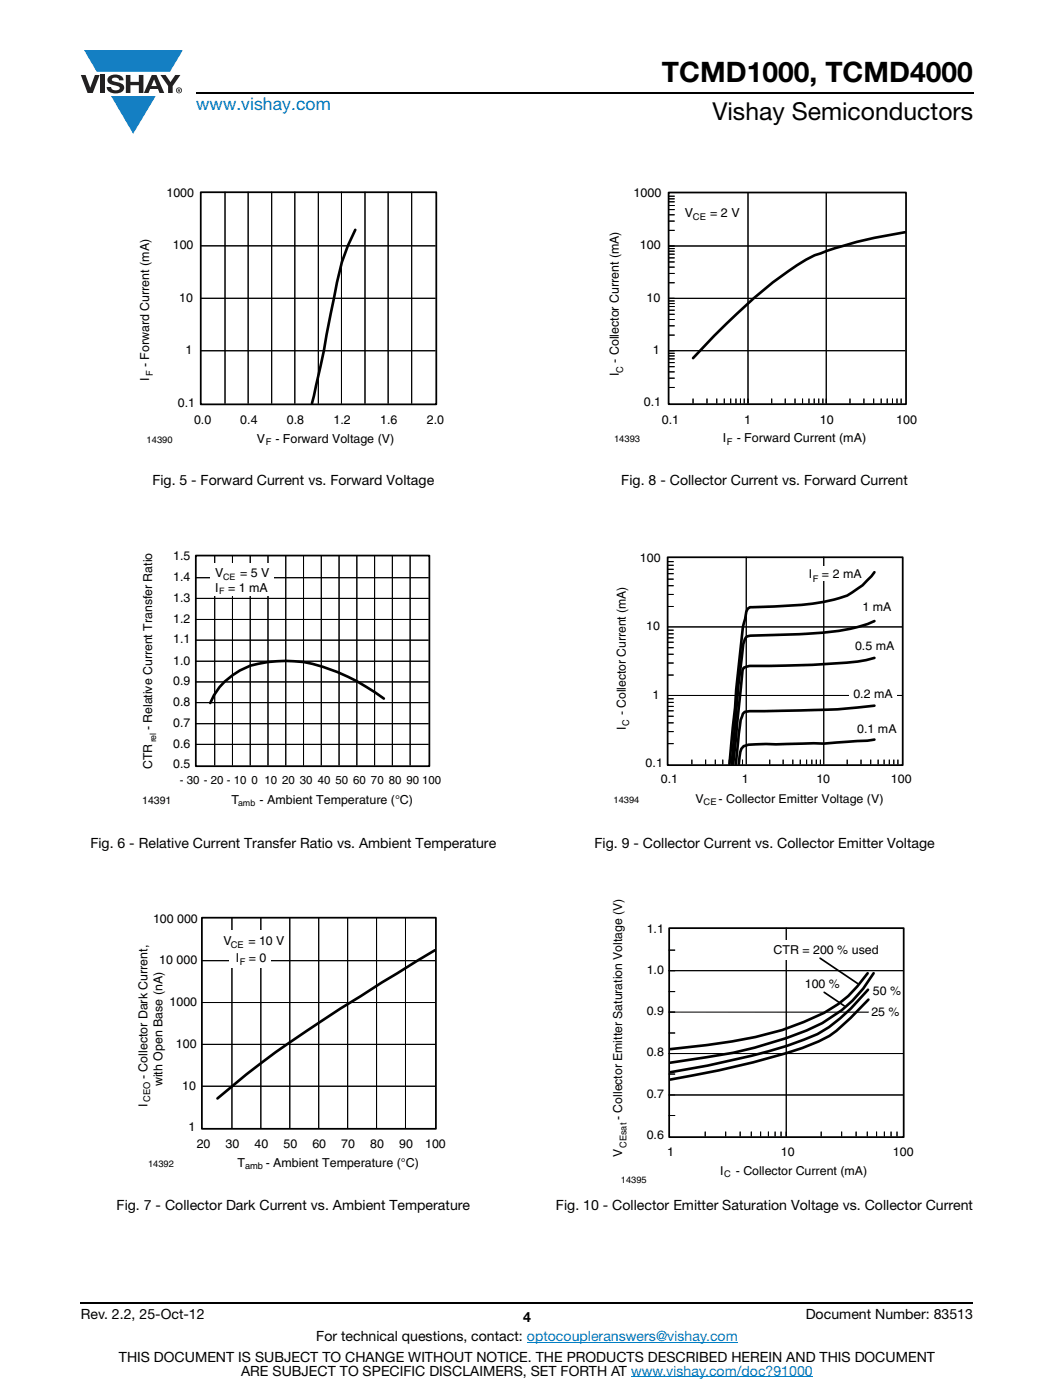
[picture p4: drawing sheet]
<svg xmlns="http://www.w3.org/2000/svg" width="210mm" height="279mm" viewBox="0 0 210 279" stroke-linecap="round" stroke-linejoin="round" font-family="sans-serif">
<g fill="#147fc3">
<path d="M16.8 10h19.7l-2.6 4.3h-1.1h-13.5z"/>
<path d="M22.2 19.2h8.9l-4.5 7.5z"/>
</g>
<g fill="#231f20">
<path d="M16.1 15h1l.9 2.5 .9-2.5h1l-1.4 3.6h-1z"/>
<path d="M20 15h.9v3.6h-.9z"/>
<path d="M21.8 15.3a2.1 2.1 0 0 1 2.7 .3l.1 .4h-.8a.79 .79 0 0 0-.7-.5 .79 .79 0 0 0-.8 .4l.2 .3 1 .2a1.08 1.08 0 0 1 1.3 1 1.08 1.08 0 0 1-1.1 1.2 1.73 1.73 0 0 1-2.4-1.2h.9a.96 .96 0 0 0 .8 .6 .96 .96 0 0 0 .9-.4 1.31 1.31 0 0 0-1.2-.6 1.03 1.03 0 0 1-1.1-.6 1.03 1.03 0 0 1 .2-1.1z"/>
<path d="M25.1 15h.9v1.3h1.7v-1.3h.9v3.6h-.9v-1.6h-1.7v1.6h-.9z"/>
<path d="M32 15h1l1 1.4 1-1.4h1l-1.6 2.2v1.4h-.9v-1.4z"/>
<path d="M30.7 15.9l.6 1.3h-1.1zM30.3 15l-1.6 3.6h.9l.4-.8h1.5l.3 .8h1l-1.6-3.6z"/>
<path d="M35.3 18a.46 .46 0 0 1 .9 0 .46 .46 0 0 1-.9 0zM35.1 18a.6 .6 0 0 0 1.2 0 .6 .6 0 0 0-1.2 0z"/>
<path d="M35.6 17.8h.2v.2h-.2zM35.5 17.7v.7h.1v-.3l.4 .3-.2-.3 .2-.2-.1-.2z"/>
</g>
<path d="M39.1 18.6h155M16.1 260h178" fill="none" stroke="#000" stroke-width=".36"/>
<path d="M105.1 267.9h42.1M125.9 274.8h36.3" fill="none" stroke="#007ec4" stroke-width=".2"/>
<path d="M27.6 37.1h61v52.1h-61z" fill="#fff"/>
<path d="M44.9 38.3v42.2M49.5 38.3v42.2M54.2 38.3v42.2M58.8 38.3v42.2M63.5 38.3v42.2M68.1 38.3v42.2M72.8 38.3v42.2M77.4 38.3v42.2M82.1 38.3v42.2M40 59.5h46.9M40 49.1h46.9M40 70h46.9" fill="none" stroke="#000" stroke-width=".2"/>
<path d="M70.9 45.9a40.3 40.3 0 0 0-4.3 13.6l-2 10.4-2.4 10.6" fill="none" stroke="#000" stroke-width=".53"/>
<path d="M40 38.4h47v42.3h-47z" fill="none" stroke="#000" stroke-width=".35"/>
<path d="M28.2 109.7h59.8v51.6h-59.8z" fill="#fff"/>
<g fill="none" stroke="#000" stroke-width=".2">
<path d="M42.8 110.8v42M46.4 110.8v42M49.9 110.8v42M53.5 110.8v42M57 110.8v42M60.6 110.8l-.1 42M64.1 110.8v42M67.6 110.8v42M71.2 110.8v42M74.7 110.8v42M78.3 110.8v42M81.8 110.8v42"/>
<path d="M85.5 119.4h-46.5M85.5 115.3h-46.5M85.5 136.1h-46.5M85.5 132h-46.5M85.5 127.8h-46.5M85.5 123.6h-46.5M85.5 148.6h-46.5M85.5 144.4h-46.5M85.5 140.2h-46.5"/>
</g>
<path d="M76.6 139.4a39.5 39.5 0 0 0-16.1-7.3 27.8 27.8 0 0 0-10.6 .8 13.3 13.3 0 0 0-8 7.4" fill="none" stroke="#000" stroke-width=".53"/>
<path d="M39.1 110.9h46.6v42h-46.6z" fill="none" stroke="#000" stroke-width=".35"/>
<g fill="#fff">
<path d="M41.9 112.5h12.6v6.4h-12.6z"/>
<path d="M27.3 182h61.6v51.7h-61.6z"/>
</g>
<path d="M40.2 191.7h46.6M46.3 183.1v42M52 183.1v42M57.8 183.1v42M63.6 183.1v42M69.3 183.1v42M75.1 183.1v42M80.9 183.1v42M40.2 216.8h46.6M40.2 208.4h46.6M40.2 200.1h46.6" fill="none" stroke="#000" stroke-width=".2"/>
<path d="M86.7 189.7l-7.4 4.5a353.6 353.6 0 0 0-27.3 18l-8.6 7" fill="none" stroke="#000" stroke-width=".53"/>
<path d="M40.3 183.1h46.7v42.2h-46.7z" fill="none" stroke="#000" stroke-width=".35"/>
<g fill="#fff">
<path d="M45.7 185.7h8.3v7.5h-8.3z"/>
<path d="M121.3 37.2h61.6v52h-61.6z"/>
</g>
<g fill="#000">
<path d="M133.3 39.7h1.3zM133.3 39.2h1.3zM133.3 59.5h1.3zM133.3 49.1h1.3zM133.3 56.4h1.3zM133.3 54.6h1.3zM133.3 53.3h1.3zM133.3 52.3h1.3zM133.3 51.5h1.3zM133.3 50.7h1.3zM133.3 50.1h1.3zM133.3 49.6h1.3z"/>
<path d="M133.3 46h1.3zM133.3 44.1h1.3zM133.3 42.9h1.3zM133.3 41.8h1.3zM133.3 41h1.3zM133.3 40.3h1.3zM133.3 70h1.3zM133.3 77.3h1.3zM133.3 75.5h1.3zM133.3 74.2h1.3zM133.3 73.2h1.3zM133.3 72.4h1.3z"/>
<path d="M133.3 71.6h1.3zM133.3 71h1.3zM133.3 70.5h1.3zM133.3 66.9h1.3zM133.3 65h1.3zM133.3 63.8h1.3zM133.3 62.7h1.3zM133.3 61.9h1.3zM133.3 61.2h1.3zM133.3 60.6h1.3zM133.3 60.1h1.3zM138.3 79.6v.9z"/>
<path d="M141 79.6v.9zM143 79.6v.9zM144.5 79.6v.9zM145.8 79.6v.9zM146.8 79.6v.9zM147.7 79.6v.9zM148.5 79.6v.9zM149.2 79.6v.9zM153.9 79.6v.9zM156.6 79.6v.9zM158.6 79.6v.9zM160.1 79.6v.9z"/>
<path d="M161.4 79.6v.9zM162.4 79.6v.9zM163.3 79.6v.9zM164.2 79.6v.9zM164.8 79.6v.9zM169.6 79.6v.9zM172.3 79.6v.9zM174.3 79.6v.9zM175.8 79.6v.9zM177 79.6v.9zM178 79.6v.9zM178.9 79.6v.9z"/>
<path d="M179.8 79.6v.9z"/>
</g>
<g fill="none" stroke="#000" stroke-width=".2">
<path d="M133.3 39.7h1.3M133.3 39.2h1.3M149.2 38.3v42.2M164.8 38.3v42.2M133.3 59.5h47.3M133.3 49.1h47.3M133.3 56.4h1.3M133.3 54.6h1.3M133.3 53.3h1.3M133.3 52.3h1.3M133.3 51.5h1.3M133.3 50.7h1.3"/>
<path d="M133.3 50.1h1.3M133.3 49.6h1.3M133.3 46h1.3M133.3 44.1h1.3M133.3 42.9h1.3M133.3 41.8h1.3M133.3 41h1.3M133.3 40.3h1.3M133.3 70h47.3M133.3 77.3h1.3M133.3 75.5h1.3M133.3 74.2h1.3"/>
<path d="M133.3 73.2h1.3M133.3 72.4h1.3M133.3 71.6h1.3M133.3 71h1.3M133.3 70.5h1.3M133.3 66.9h1.3M133.3 65h1.3M133.3 63.8h1.3M133.3 62.7h1.3M133.3 61.9h1.3M133.3 61.2h1.3M133.3 60.6h1.3"/>
<path d="M133.3 60.1h1.3M138.3 79.6v.9M141 79.6v.9M143 79.6v.9M144.5 79.6v.9M145.8 79.6v.9M146.8 79.6v.9M147.7 79.6v.9M148.5 79.6v.9M153.9 79.6v.9M156.6 79.6v.9M158.6 79.6v.9"/>
<path d="M160.1 79.6v.9M161.4 79.6v.9M162.4 79.6v.9M163.3 79.6v.9M164.2 79.6v.9M169.6 79.6v.9M172.3 79.6v.9M174.3 79.6v.9M175.8 79.6v.9M177 79.6v.9M178 79.6v.9M178.9 79.6v.9"/>
<path d="M179.8 79.6v.9"/>
</g>
<path d="M180.5 46.4a93.1 93.1 0 0 0-18 4.5 66.5 66.5 0 0 0-15.5 11.8l-4.5 4.3-4.2 4.5" fill="none" stroke="#000" stroke-width=".53"/>
<path d="M133.4 38.4h47.3v42.3h-47.3z" fill="none" stroke="#000" stroke-width=".35"/>
<path d="M122.4 110h59.5v51h-59.5z" fill="#fff"/>
<g fill="#000">
<path d="M133.1 118.6h1.3zM133.1 116.9h1.3zM133.1 115.6h1.3zM133.1 114.5h1.3zM133.1 113.6h1.3zM133.1 112.8h1.3zM133.1 112.1h1.3zM133.1 139.5h1.3zM133.1 134.7h1.3zM133.1 132.3h1.3zM133.1 130.6h1.3zM133.1 129.3h1.3z"/>
<path d="M133.1 128.2h1.3zM133.1 127.3h1.3zM133.1 126.5h1.3zM133.1 125.8h1.3zM133.1 121h1.3zM133.1 148.4h1.3zM133.1 146h1.3zM133.1 144.3h1.3zM133.1 142.9h1.3zM133.1 141.9h1.3zM133.1 141h1.3zM133.1 140.2h1.3z"/>
<path d="M138 151.6v1zM140.8 151.6v1zM142.7 151.6v1zM144.2 151.6v1zM145.4 151.6v1zM147.4 151.6v1zM148.1 151.6v1zM153.5 151.6v1zM156.2 151.6v1zM158.2 151.6v1zM159.6 151.6v1zM160.9 151.6v1z"/>
<path d="M161.9 151.6v1zM162.8 151.6v1zM163.7 151.6v1zM169 151.6v1zM171.8 151.6v1zM173.7 151.6v1zM175.2 151.6v1zM176.4 151.6v1zM177.4 151.6v1zM178.3 151.6v1zM179.1 151.6v1z"/>
</g>
<g fill="none" stroke="#000" stroke-width=".2">
<path d="M133.1 118.6h1.3M133.1 116.9h1.3M133.1 115.6h1.3M133.1 114.5h1.3M133.1 113.6h1.3M133.1 112.8h1.3M133.1 112.1h1.3M148.9 111.1v41.5M164.3 111.1v41.5M133.1 139.5h1.3M133.1 134.7h1.3M133.1 132.3h1.3"/>
<path d="M133.1 130.6h1.3M133.1 129.3h1.3M133.1 128.2h1.3M133.1 127.3h1.3M133.1 126.5h1.3M133.1 125.8h1.3M133.1 121h1.3M133.1 138.8h46.8M133.1 125.1h46.8M133.1 148.4h1.3M133.1 146h1.3M133.1 144.3h1.3"/>
<path d="M133.1 142.9h1.3M133.1 141.9h1.3M133.1 141h1.3M133.1 140.2h1.3M138 151.6v1M140.8 151.6v1M142.7 151.6v1M144.2 151.6v1M148.1 151.6v1M153.5 151.6v1M156.2 151.6v1M158.2 151.6v1"/>
<path d="M159.6 151.6v1M160.9 151.6v1M161.9 151.6v1M162.8 151.6v1M163.7 151.6v1M169 151.6v1M171.8 151.6v1M173.7 151.6v1M175.2 151.6v1M176.4 151.6v1M177.4 151.6v1M178.3 151.6v1"/>
<path d="M179.1 151.6v1"/>
</g>
<path d="M174.4 114.2a13.5 13.5 0 0 1-7 5.2 64.2 64.2 0 0 1-15.9 1.7l-1.4 .1a1.05 1.05 0 0 0-1.2 .9l-.7 3-1.3 12.5-1.4 14.9M174.4 131.3l-1.6 .4a164.5 164.5 0 0 1-23.3 1.2l-1.2 .4-.2 .5-1.8 18.7M174.4 123.9a39.5 39.5 0 0 1-13.8 2.6l-10.9 .4-.7 .1a2.83 2.83 0 0 0-.8 2.2l-.9 7.5-1.3 15.8M174.4 147.6a211.4 211.4 0 0 1-19.6 1h-5.5l-1 .3-.4 .5-.2 .7-.3 2.4M174.4 140.8a179.1 179.1 0 0 1-21.9 1.1h-3l-.9 .2-.4 .3-.4 1.3-1 8.8" fill="none" stroke="#000" stroke-width=".53"/>
<path d="M133.2 111.2h46.9v41.5h-46.9z" fill="none" stroke="#000" stroke-width=".35"/>
<g fill="#fff">
<path d="M170.6 119.4h7.3v2.9h-7.3z"/>
<path d="M169.1 127.2h9.3v2.9h-9.3z"/>
<path d="M169.4 136.9h9.4v2.9h-9.4z"/>
<path d="M169.5 143.9h9.3v2.9h-9.3z"/>
<path d="M159.9 113h11.9v2.9h-11.9z"/>
<path d="M122 179.3h60.2v57.1h-60.2z"/>
</g>
<g fill="#000">
<path d="M133.4 193.7h1.3zM133.4 197.9h1.3zM133.4 189.6h1.3zM133.4 218.5h1.3zM133.4 210.3h1.3zM133.4 202h1.3zM133.4 214.4h1.3zM133.4 206.2h1.3zM133.4 222.6h1.3zM140.7 225.8v1zM144.8 225.8v1zM147.7 225.8v1z"/>
<path d="M149.9 225.8v1zM151.7 225.8v1zM153.3 225.8v1zM154.6 225.8v1zM155.8 225.8v1zM156.8 225.8v1zM163.8 225.8v1zM167.9 225.8v1zM170.8 225.8v1zM173 225.8v1zM174.9 225.8v1zM176.4 225.8v1z"/>
<path d="M177.8 225.8v1zM178.9 225.8v1z"/>
</g>
<g fill="none" stroke="#000" stroke-width=".2">
<path d="M133.4 193.7h46.7M133.4 197.9h1.3M133.4 189.6h1.3M156.8 185.1v41.7M133.4 214.4h1.3M133.4 206.2h1.3M133.4 218.5h46.7M133.4 210.3h46.7M133.4 202h39.8M134.7 202h-1.3l39.8 .1M133.4 222.6h1.3M140.7 225.8v1"/>
<path d="M144.8 225.8v1M147.7 225.8v1M149.9 225.8v1M151.7 225.8v1M153.3 225.8v1M154.6 225.8v1M155.8 225.8v1M163.8 225.8v1M167.9 225.8v1M170.8 225.8v1M173 225.8v1M174.9 225.8v1"/>
<path d="M176.4 225.8v1M177.8 225.8v1M178.9 225.8v1"/>
</g>
<path d="M173.1 194.2a24.2 24.2 0 0 1-12.8 9.8 72.6 72.6 0 0 1-19.3 4.6l-7.3 .8M173.2 197.5a35.4 35.4 0 0 1-10.1 8.9 73.5 73.5 0 0 1-13.1 4.3l-8.9 2-7.4 1.3M173.2 199.5l-3.5 3.7a20.3 20.3 0 0 1-9.7 6 172.3 172.3 0 0 1-26.3 6.3M174.3 194.2a26.5 26.5 0 0 1-13.4 11.4 83.8 83.8 0 0 1-19.9 5.4l-7.3 1.1" fill="none" stroke="#000" stroke-width=".53"/>
<path d="M133.5 185.2h46.8v41.7h-46.8z" fill="none" stroke="#000" stroke-width=".35"/>
<path d="M152.8 187.6h14.7v3.8h-14.7z" fill="#fff"/>
<path d="M163.6 191.2l7.5 5.1M164.4 198l4 2.7" fill="none" stroke="#000" stroke-width=".34"/>
<text font-size="5.6" x="132.1" y="16.4">TCMD1000, TCMD4000</text>
<text font-size="4.9" x="142.1" y="24">Vishay Semiconductors</text>
<text font-size="3.5" fill="#007ec4" x="39.1" y="21.9">www.vishay.com</text>
<g font-size="2.8">
<text x="30.4" y="96.8">Fig. 5 - Forward Current vs. Forward Voltage</text>
<text x="123.9" y="96.8">Fig. 8 - Collector Current vs. Forward Current</text>
<text x="18" y="169.2">Fig. 6 - Relative Current Transfer Ratio vs. Ambient Temperature</text>
<text x="118.6" y="169.2">Fig. 9 - Collector Current vs. Collector Emitter Voltage</text>
<text x="23.3" y="241.5">Fig. 7 - Collector Dark Current vs. Ambient Temperature</text>
<text x="110.9" y="241.5">Fig. 10 - Collector Emitter Saturation Voltage vs. Collector Current</text>
<text x="16.1" y="263.3">Rev. 2.2, 25-Oct-12</text>
<text x="104.3" y="263.8">4</text>
<text x="160.7" y="263.3">Document Number: 83513</text>
<text x="63.1" y="267.7">For technical questions, contact: optocoupleranswers@vishay.com</text>
<text x="23.7" y="271.7">THIS DOCUMENT IS SUBJECT TO CHANGE WITHOUT NOTICE. THE PRODUCTS DESCRIBED HEREIN AND THIS DOCUMENT</text>
<text x="48.1" y="274.6">ARE SUBJECT TO SPECIFIC DISCLAIMERS, SET FORTH AT www.vishay.com/doc?91000</text>
</g>
<g font-size="2.5">
<text x="33.2" y="39.3">1000</text>
<text x="126.4" y="39.3">1000</text>
<text x="136.6" y="43.4">V</text>
<text x="141.7" y="43.4">= 2 V</text>
<text x="34.5" y="49.7">100</text>
<text x="127.7" y="49.8">100</text>
<text x="35.7" y="60.2">10</text>
<text x="128.9" y="60.2">10</text>
<text x="37" y="70.7">1</text>
<text x="130.2" y="70.7">1</text>
<text x="29.8" y="76.1" transform="rotate(-90 29.8 76.1)">I</text>
<text x="29.8" y="73.3" transform="rotate(-90 29.8 73.3)">- Forward Current (mA)</text>
<text x="123.5" y="75.1" transform="rotate(-90 123.5 75.1)">I</text>
<text x="123.5" y="72.4" transform="rotate(-90 123.5 72.4)">- Collector Current (mA)</text>
<text x="35.5" y="81.1">0.1</text>
<text x="128.4" y="81.1">0.1</text>
<text x="38.7" y="84.6">0.0</text>
<text x="47.9" y="84.6">0.4</text>
<text x="51.2" y="88.3">V</text>
<text x="54.9" y="88.3">- Forward Voltage (V)</text>
<text x="57.2" y="84.6">0.8</text>
<text x="66.6" y="84.6">1.2</text>
<text x="75.9" y="84.6">1.6</text>
<text x="85.2" y="84.6">2.0</text>
<text x="132" y="84.6">0.1</text>
<text x="144.2" y="88.3">I</text>
<text x="147" y="88.3">- Forward Current (mA)</text>
<text x="148.4" y="84.6">1</text>
<text x="163.5" y="84.6">10</text>
<text x="178.8" y="84.6">100</text>
<text x="34.6" y="111.8">1.5</text>
<text x="34.6" y="116">1.4</text>
<text x="42.9" y="115.2">V</text>
<text x="42.9" y="118.1">I</text>
<text x="45.5" y="118.1">= 1 mA</text>
<text x="47.9" y="115.2">= 5 V</text>
<text x="34.6" y="124.3">1.2</text>
<text x="34.6" y="120.1">1.3</text>
<text x="34.6" y="128.4">1.1</text>
<text x="34.6" y="136.8">0.9</text>
<text x="34.6" y="132.6">1.0</text>
<text x="34.6" y="140.9">0.8</text>
<text x="124.9" y="142.8" transform="rotate(-90 124.9 142.8)">- Collector Current (mA)</text>
<text x="30.3" y="145.8" transform="rotate(-90 30.3 145.8)">- Relative Current Transfer Ratio</text>
<text x="34.6" y="149.2">0.6</text>
<text x="34.6" y="145.1">0.7</text>
<text x="124.9" y="145.8" transform="rotate(-90 124.9 145.8)">I</text>
<text x="30.3" y="153.5" transform="rotate(-90 30.3 153.5)">CTR</text>
<text x="34.6" y="153.3">0.5</text>
<text x="46.2" y="160.5">T</text>
<text x="51.8" y="160.5">- Ambient Temperature (°C)</text>
<text x="30.5" y="184.1">100 000</text>
<text x="44.6" y="188.5">V</text>
<text x="49.5" y="188.5">= 10 V</text>
<text x="31.8" y="192.4">10 000</text>
<text x="47" y="192">I</text>
<text x="49.6" y="192">= 0</text>
<text x="33.8" y="200.7">1000</text>
<text x="35.1" y="209.1">100</text>
<text x="29.4" y="215.4" transform="rotate(-90 29.4 215.4)">- Collector Dark Current,</text>
<text x="29.4" y="220.9" transform="rotate(-90 29.4 220.9)">I</text>
<text x="32.4" y="216.8" transform="rotate(-90 32.4 216.8)">with Open Base (nA)</text>
<text x="36.4" y="217.4">10</text>
<text x="37.6" y="225.7">1</text>
<text x="124.1" y="223.5" transform="rotate(-90 124.1 223.5)">- Collector Emitter Saturation Voltage (V)</text>
<text x="39.2" y="229.2">20</text>
<text x="45" y="229.2">30</text>
<text x="47.4" y="232.9">T</text>
<text x="50.8" y="229.2">40</text>
<text x="53" y="232.9">- Ambient Temperature (°C)</text>
<text x="56.5" y="229.2">50</text>
<text x="62.3" y="229.2">60</text>
<text x="68.1" y="229.2">70</text>
<text x="73.9" y="229.2">80</text>
<text x="79.6" y="229.2">90</text>
<text x="84.8" y="229.2">100</text>
<text x="124.1" y="230.9" transform="rotate(-90 124.1 230.9)">V</text>
</g>
<g font-size="2.4">
<text x="127.6" y="112.1">100</text>
<text x="161.3" y="115.4">I</text>
<text x="164" y="115.4">= 2 mA</text>
<text x="128.9" y="125.8">10</text>
<text x="172.1" y="121.8">1 mA</text>
<text x="170.6" y="129.6">0.5 mA</text>
<text x="130.2" y="139.5">1</text>
<text x="170.2" y="139.3">0.2 mA</text>
<text x="171" y="146.3">0.1 mA</text>
<text x="128.8" y="153.1">0.1</text>
<text x="131.8" y="156.2">0.1</text>
<text x="138.8" y="160.2">V</text>
<text x="143.3" y="160.2">- Collector Emitter Voltage (V)</text>
<text x="148" y="156.2">1</text>
<text x="162.9" y="156.2">10</text>
<text x="177.7" y="156.2">100</text>
<text x="129" y="186.1">1.1</text>
<text x="154.3" y="190.4">CTR = 200 % used</text>
<text x="129" y="194.3">1.0</text>
<text x="160.6" y="197.2">100 %</text>
<text x="129" y="202.6">0.9</text>
<text x="173.8" y="202.8">25 %</text>
<text x="174.1" y="198.5">50 %</text>
<text x="129" y="210.8">0.8</text>
<text x="129" y="219.1">0.7</text>
<text x="129" y="227.3">0.6</text>
<text x="133.1" y="230.6">1</text>
<text x="155.8" y="230.6">10</text>
<text x="178.1" y="230.6">100</text>
<text x="143.6" y="234.5">I</text>
<text x="146.8" y="234.5">- Collector Current (mA)</text>
</g>
<text font-size="2.3" x="35.9" y="156.5">- 30 - 20 - 10 0 10 20 30 40 50 60 70 80 90 100</text>
<text font-size="2.1" x="28.4" y="160.5">14391</text>
<g font-size="1.9">
<text x="138.2" y="43.8">CE</text>
<text x="30.5" y="75.1" transform="rotate(-90 30.5 75.1)">F</text>
<text x="124.3" y="74.5" transform="rotate(-90 124.3 74.5)">C</text>
<text x="29.3" y="88.3">14390</text>
<text x="53" y="88.8">F</text>
<text x="122.5" y="88.3">14393</text>
<text x="145" y="88.7">F</text>
<text x="125.5" y="144.8" transform="rotate(-90 125.5 144.8)">C</text>
<text x="125" y="229.1" transform="rotate(-90 125 229.1)">CEsat</text>
</g>
<g font-size="1.8">
<text x="43.7" y="118.5">F</text>
<text x="44.5" y="115.7">CE</text>
<text x="162.2" y="116.1">F</text>
<text x="31.2" y="148.2" transform="rotate(-90 31.2 148.2)">rel</text>
<text x="47.5" y="160.9">amb</text>
<text x="122.4" y="160.2">14394</text>
<text x="140.4" y="160.6">CE</text>
<text x="46" y="189.2">CE</text>
<text x="47.8" y="192.7">F</text>
<text x="29.9" y="219.9" transform="rotate(-90 29.9 219.9)">CEO</text>
<text x="29.5" y="232.9">14392</text>
<text x="48.9" y="233.3">amb</text>
<text x="123.9" y="236">14395</text>
<text x="144.5" y="234.9">C</text>
</g>
</svg>
